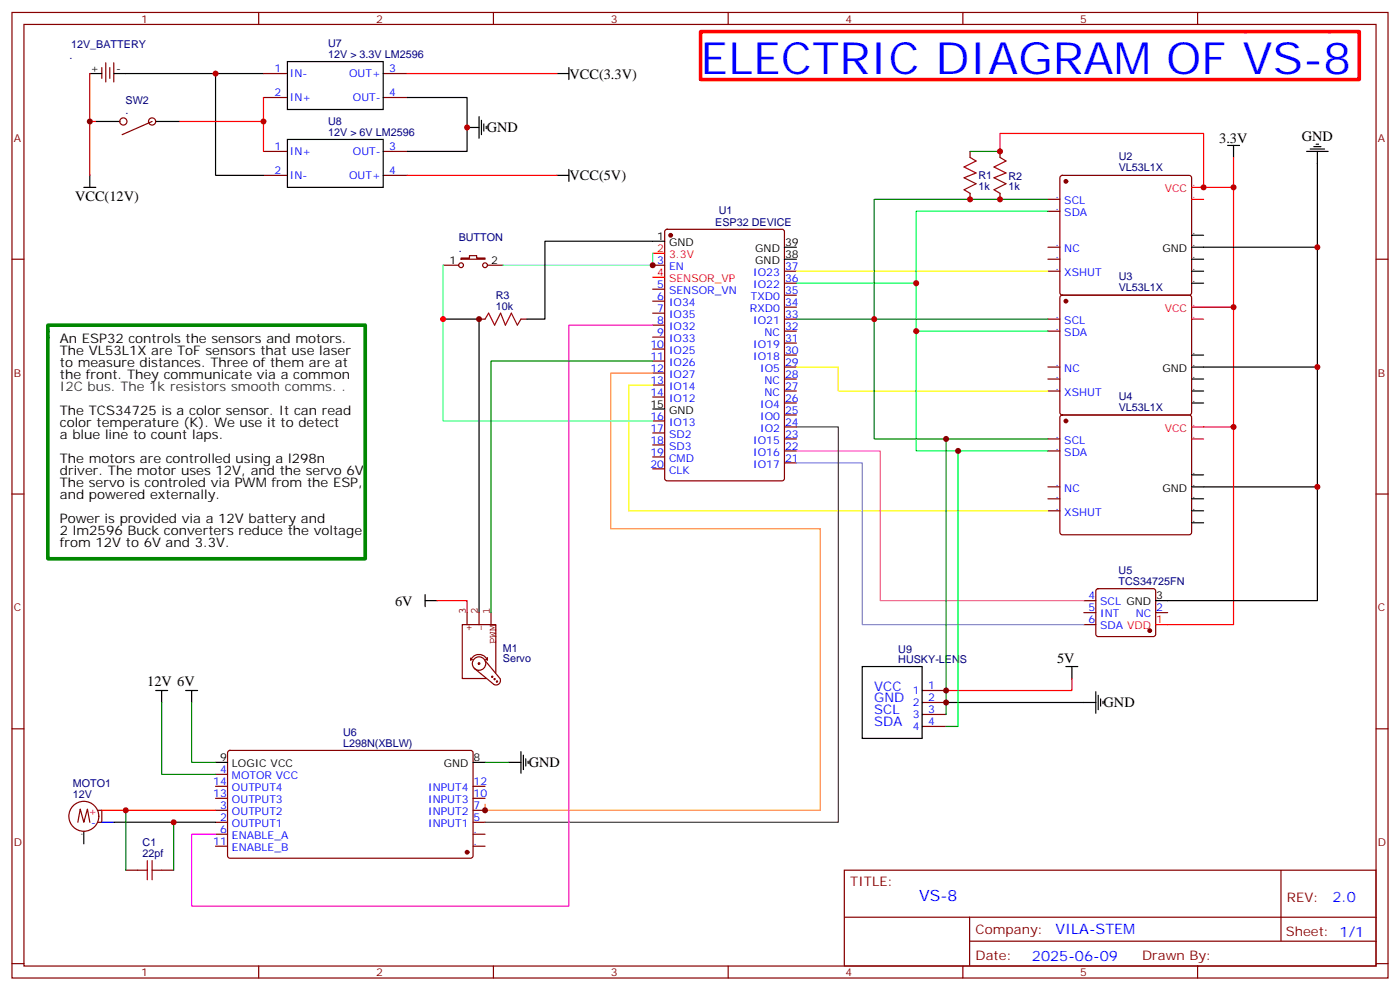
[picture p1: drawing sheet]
<svg xmlns="http://www.w3.org/2000/svg" width="412mm" height="292mm" viewBox="0 0 412 292" stroke-linecap="round" stroke-linejoin="round" font-family="sans-serif">
<g fill="none" stroke="#870000" stroke-width=".35">
<path d="M3.5 3.7h405.4v284.3h-405.4zM7.1 7.2h398.2v277.3h-398.2zM30 19.9v3.2M31.2 18.5v5.6M32.3 19.9v3.2M33.5 18.5v5.6M76.2 3.7v3.5M145.3 3.7v3.5M214.5 3.7v3.5M283.6 3.7v3.5M352.8 3.7v3.5M44.8 35.8l-8.8 3.9"/>
<path d="M77.6 21.7h7.1M77.6 28.7h7.1M112.9 21.7h7M112.9 28.7h7M77.6 44.6h7.1M77.6 51.6h7.1M112.9 44.6h7M112.9 51.6h7M285.8 44.6v1.8M285.8 56.9v1.8M294.6 44.6v1.8M294.6 56.9v1.8"/>
<path d="M308.7 58.7h3.5M312.4 51.9l.5-.3h37.4l.5 .3 .2 .5v33.8l-.2 .5-.5 .2h-37.4l-.5-.2-.2-.5v-33.8zM3.5 76.3h3.6M130.5 78.1h4.6M135.8 76h2.5v-.7h2.1v.7h2.5v.3h-7.1zM143.6 78.1h4.6M192.3 78.1h3.5M196 67.7l.5-.2h33.9l.6 .5 .1 72.9-.5 .6-34.1 .1-.7-.5v-72.9zM231.1 79.9h3.5M308.7 76.3h3.5M308.7 79.9h3.5M308.7 62.2h3.5"/>
<path d="M308.7 72.8h3.5M405.3 76.3h3.6M141.1 94h1.8M153.5 94h1.7M192.3 85.2h3.5M192.3 88.7h3.5M192.3 92.2h3.5M192.3 95.7h3.5M192.3 99.3h3.5M231.1 97.5h3.5M231.1 94h3.5M231.1 90.5h3.5"/>
<path d="M231.1 86.9h3.5M231.1 83.4h3.5M308.7 97.5h3.5M308.7 94h3.5M312.4 87.1l.5-.2h37.4l.5 .2 .2 .5v33.9l-.2 .5-.5 .2h-37.4l-.5-.2-.2-.5v-33.9zM192.3 102.8h3.5M192.3 106.3h3.5M192.3 109.9h3.5M192.3 113.4h3.5M192.3 116.9h3.5M231.1 118.7h3.5M231.1 115.1h3.5"/>
<path d="M231.1 111.6h3.5M231.1 108.1h3.5M231.1 104.6h3.5M231.1 101h3.5M308.7 115.1h3.5M308.7 111.6h3.5M308.7 108.1h3.5M192.3 124h3.5M192.3 127.5h3.5M192.3 131h3.5M192.3 134.5h3.5M192.3 138.1h3.5"/>
<path d="M231.1 136.3h3.5M231.1 132.8h3.5M231.1 129.3h3.5M231.1 125.7h3.5M231.1 122.2h3.5M308.7 132.8h3.5M308.7 129.3h3.5M312.4 122.4l.5-.2h37.4l.5 .2 .2 .5v33.9l-.2 .5-.5 .2h-37.4l-.5-.3-.2-.4v-33.9zM3.5 145.5h3.6M308.7 143.4h3.5M308.7 146.9h3.5M308.7 150.4h3.5"/>
<path d="M405.3 145.5h3.6M319.3 176.9h3.5M323 173.6l.5-.2h16.2l.5 .2 .2 .5v12.7l-.2 .5-.5 .2h-16.2l-.5-.3-.2-.4v-12.7zM319.3 180.4h3.5M319.3 183.9h3.5M340.4 180.4h3.6M3.5 214.6h3.6M271.6 203.3h7.1M271.6 206.9h7.1M271.6 210.4h7.1M271.6 213.9h7.1M405.3 214.6h3.6"/>
<path d="M28.9 238.6h1.1v3.5h-1.1M63.5 238.6h3.5M63.5 228h3.5M63.5 235.1h3.5M63.5 231.6h3.5M67.3 221.2l.4-.2h71.2l.4 .7v30.6l-.7 .4h-71.1l-.5-.7v-30.3zM139.3 238.6h3.6M139.3 235.1h3.6M139.3 231.6h3.6M22.9 242.1l.7-3.8 1.1 3.8 1.1-3.8 .7 3.8M37 256.3h3.6M47.6 256.3h3.6"/>
<path d="M63.5 249.2h3.5M63.5 242.1h3.5M63.5 245.7h3.5M139.3 249.2h3.6M139.3 242.1h3.6M139.3 245.7h3.6M248.7 256.3h156.6v28.2h-156.6zM377.3 256.3v20.9M248.7 270.1h156.5M285.6 277.2h119.6M285.6 270.1v14.1M3.5 283.8h3.6"/>
<path d="M76.2 284.5v3.5M145.3 284.5v3.5M214.5 284.5v3.5M283.6 284.5v3.5M352.8 284.5v3.5M405.3 283.8h3.6"/>
<circle cx="36.3" cy="35.8" r="1.06"/>
<circle cx="44.8" cy="35.8" r="1.06"/>
<circle cx="135.8" cy="78.1" r=".71"/>
<circle cx="142.9" cy="78.1" r=".71"/>
<circle cx="24.7" cy="240.4" r="4.4"/>
</g>
<g fill="#870000" stroke="#870000" stroke-width=".35">
<circle cx="197.6" cy="69.3" r=".53"/>
<circle cx="314" cy="53.4" r=".53"/>
<circle cx="314" cy="88.7" r=".53"/>
<circle cx="314" cy="124" r=".53"/>
<circle cx="338.7" cy="185.7" r=".53"/>
<circle cx="137.6" cy="251" r=".53"/>
</g>
<g fill="none" stroke="#000" stroke-width=".35">
<path d="M84.7 18.1h28.2v14.1h-28.2zM167.6 19.9v3.5M26.5 21.7h3.5M28.2 35.8h7.1M33.5 21.7h44.1M45.9 35.8h7M63.5 21.7v29.9h14.1M119.9 28.7h17.7v15.9h-17.7M137.6 37.5h3.5M141.1 34.4v6.3M141.8 35.4v4.3M142.5 36.5v2.1"/>
<path d="M143.2 37.2v.7M164 21.7h3.6M24.7 55.2h3.5M26.5 51.6v3.6M84.7 41.1h28.2v14.1h-28.2zM164 51.6h3.6M167.6 49.9v3.5M361.6 42.8h3.5M363.4 42.8v3.6M384.9 44.6h6.3M385.9 43.9h4.3M387 43.2h2.1"/>
<path d="M387.7 42.5h.7M388.1 44.6v28.2h-37.1M195.8 71h-35.3v23h-5.3M231.1 76.3h3.5M231.1 72.8h3.5M351 76.3h3.5M351 79.9h3.5M351 69.3h3.5M388.1 72.8v35.3h-37.1M130.5 94h10.6v86.4M351 83.4h3.5M351 118.7h3.5"/>
<path d="M351 115.1h3.5M351 111.6h3.5M351 104.6h3.5M388.1 108.1v35.3h-37.1M192.3 120.4h3.5M351 139.8h3.5M351 154h3.5M351 150.4h3.5M351 146.9h3.5M388.1 143.4v33.5h-47.7M125.2 176.9h3.6M125.2 175.1v3.5"/>
<path d="M254 196.3h17.6v21.2h-17.6zM314 196.3h3.5M315.7 196.3v3.5M45.9 203.3h3.5M47.6 203.3v3.6M54.7 203.3h3.5M56.4 203.3v3.6M278.7 206.9h44.1M322.8 203.7v6.3M323.5 204.8v4.2M324.2 205.8v2.1M324.9 206.5v.7"/>
<path d="M63.5 224.5h3.5M139.3 224.5h3.6M149.9 224.5h3.6M153.5 221.3v6.4M154.2 222.4v4.2M154.9 223.4v2.2M155.6 224.2v.7M24.7 245v3.5M33.5 242.1h30"/>
</g>
<g fill="none" stroke="#f00" stroke-width=".35">
<path d="M26.5 21.7v14.1h1.7M26.5 35.8v15.8M52.9 35.8h24.7M77.6 28.7v15.9M119.9 21.7h44.1M119.9 51.6h44.1M294.6 44.6v-5.3h59.9v15.9h8.9v-8.8M351 58.7h3.5M351 55.2h3.5M363.4 55.2v35.3h-12.4M192.3 74.6h3.5M192.3 81.6h3.5"/>
<path d="M351 94h3.5M363.4 90.5v35.2h-12.4M351 129.3h3.5M363.4 125.7v58.2h-23M128.8 176.9h8.8v3.5M315.7 199.8v3.5h-37M30 238.6h33.5"/>
</g>
<path d="M234.6 79.9h74.1M192.3 113.4h-7.1v37h123.5M234.6 108.1h12.3v7h61.8" fill="none" stroke="#ff0" stroke-width=".35"/>
<path d="M285.8 44.6h8.8M308.7 58.7h-51.2v35.3h-22.9M308.7 94h-51.2v35.3h51.2M192.3 106.3h-47.7v74.1M278.7 129.3v81.1M47.6 206.9v21.1h15.9M56.4 206.9v17.6h7.1M37 238.6v17.7M142.9 224.5h7M51.2 242.1v14.2" fill="none" stroke="#008700" stroke-width=".35"/>
<path d="M308.7 62.2h-38.8v21.2h-35.3M269.9 83.4v14.1h38.8M269.9 97.5v35.3h38.8M282.2 132.8v81.1h-3.5" fill="none" stroke="#0f0" stroke-width=".35"/>
<path d="M285.8 46.4l1.7 1-3.5 1.8 3.5 1.7-3.5 1.5 3.5 1.7-3.5 1.8 1.8 1M294.6 46.4l1.7 1-3.5 1.8 3.5 1.7-3.5 1.5 3.5 1.7-3.5 1.8 1.8 1M142.9 94l1-1.8 1.8 3.5 1.8-3.5 1.4 3.5 1.7-3.5 1.8 3.5 1.1-1.7M40.6 256.3h2.8M43.4 253.4v5.7M44.8 253.4v5.7M44.8 256.3h2.8" fill="none" stroke="#a10000" stroke-width=".35"/>
<path d="M234.6 132.8h24.7v44.1h60" fill="none" stroke="#f69" stroke-width=".35"/>
<path d="M234.6 136.3h19.4v47.6h65.3" fill="none" stroke="#69c" stroke-width=".35"/>
<path d="M30 242.1h3.5" fill="none" stroke="#00f" stroke-width=".35"/>
<path d="M234.6 125.7h12.3v116.4h-104" fill="none" stroke="#633" stroke-width=".35"/>
<path d="M192.3 109.9h-12.4v45.8h61.8v82.9h-98.8v-1.7" fill="none" stroke="#f90" stroke-width=".35"/>
<path d="M130.5 78.1v45.9h61.8M192.3 74.6v3.5h-44.1" fill="none" stroke="#0ff" stroke-width=".35"/>
<path d="M192.3 95.7h-24.7v171.1h-111.2v-21.1h7.1" fill="none" stroke="#f0f" stroke-width=".35"/>
<g fill="none" stroke="#850000" stroke-width=".35">
<path d="M137.6 180.4v3.5M138.6 193.8v.5M139.2 194.2l-.6 .1M140.9 197.4a1.98 1.98 0 0 1-1.5-3.1 1.98 1.98 0 0 1 3.4 .2 1.98 1.98 0 0 1-1.7 2.9M140.9 195.6l.2-.4 .3 .2-.3 .3M141.1 180.4v3.5M142.9 194.5l4.4 5.3a1.31 1.31 0 0 1-.3 1.5 1.31 1.31 0 0 1-1.5 .3l-5.8-4.8M143.1 194.2l.5 .1M143.6 194.3a2.68 2.68 0 0 0-2.5-1.6 2.68 2.68 0 0 0-2.5 1.6M143.6 193.6v.7M144.6 180.4v3.5M144.9 199.4l.1-.3 .2 .2-.2 .2"/>
<path d="M146 198v-14.1h-9.8v15.9h7M145.6 200.1l.1-.3 .2 .2-.2 .2M146.3 200.8l.1-.3 .2 .2-.2 .2"/>
</g>
<path d="M206.4 9.3h194v14.1h-194z" fill="none" stroke="#f00" stroke-width="1.1"/>
<path d="M14.1 95.7h93.5v68.8h-93.5z" fill="none" stroke="#008700" stroke-width="1.1"/>
<g fill="#c00">
<circle cx="269.9" cy="97.5" r=".88"/>
<circle cx="363.4" cy="55.2" r=".88"/>
<circle cx="363.4" cy="90.5" r=".88"/>
<circle cx="388.1" cy="72.8" r=".88"/>
<circle cx="388.1" cy="108.1" r=".88"/>
<circle cx="285.8" cy="58.7" r=".88"/>
<circle cx="294.6" cy="58.7" r=".88"/>
<circle cx="294.6" cy="44.6" r=".88"/>
<circle cx="354.5" cy="55.2" r=".88"/>
<circle cx="269.9" cy="83.4" r=".88"/>
<circle cx="257.5" cy="94" r=".88"/>
<circle cx="363.4" cy="125.7" r=".88"/>
<circle cx="388.1" cy="143.4" r=".88"/>
<circle cx="51.2" cy="242.1" r=".88"/>
<circle cx="37" cy="238.6" r=".88"/>
<circle cx="63.5" cy="21.7" r=".88"/>
<circle cx="77.6" cy="35.8" r=".88"/>
<circle cx="137.6" cy="37.5" r=".88"/>
</g>
<circle cx="26.5" cy="35.8" r=".88" fill="#900"/>
<circle cx="130.5" cy="94" r=".88" fill="#f00"/>
<g fill="#900">
<circle cx="278.7" cy="129.3" r=".88"/>
<circle cx="282.2" cy="132.8" r=".88"/>
<circle cx="192.3" cy="78.1" r=".88"/>
<circle cx="278.7" cy="203.3" r=".88"/>
<circle cx="278.7" cy="206.9" r=".88"/>
<circle cx="142.9" cy="238.6" r=".88"/>
<circle cx="141.1" cy="94" r=".88"/>
</g>
<text font-size="13.1" fill="#00f" x="206.4" y="21.7">ELECTRIC DIAGRAM OF VS-8</text>
<text font-size="4.6" fill="#00f" x="270.8" y="265.3">VS-8</text>
<g font-size="4.2">
<text x="167.7" y="23.1">VCC(3.3V)</text>
<text x="143.4" y="39">GND</text>
<text x="383.5" y="41.5">GND</text>
<text x="359.1" y="42.1">3.3V</text>
<text x="167.7" y="53.1">VCC(5V)</text>
<text x="22.1" y="59.1">VCC(12V)</text>
<text x="116.4" y="178.4">6V</text>
<text x="311.4" y="195.2">5V</text>
<text x="43.4" y="202.2">12V 6V</text>
<text x="325.1" y="208.3">GND</text>
<text x="155.8" y="225.9">GND</text>
</g>
<g font-size="4.2" fill="#00f">
<text x="392.5" y="265.5">2.0</text>
<text x="310.9" y="275.1">VILA-STEM</text>
<text x="304" y="282.9">2025-06-09</text>
</g>
<g font-size="3.9">
<text x="17.6" y="101">An ESP32 controls the sensors and motors.</text>
<text x="17.6" y="104.6">The VL53L1X are ToF sensors that use laser</text>
<text x="17.6" y="108.1">to measure distances. Three of them are at</text>
<text x="17.6" y="111.6">the front. They communicate via a common</text>
<text x="17.6" y="122.2">The TCS34725 is a color sensor. It can read</text>
<text x="17.6" y="125.7">color temperature (K). We use it to detect</text>
<text x="17.6" y="129.3">a blue line to count laps.</text>
<text x="17.6" y="136.3">The motors are controlled using a l298n</text>
<text x="17.6" y="139.8">driver. The motor uses 12V, and the servo 6V.</text>
<text x="17.6" y="143.4">The servo is controled via PWM from the ESP,</text>
<text x="17.6" y="146.9">and powered externally.</text>
<text x="17.6" y="154">Power is provided via a 12V battery and</text>
<text x="17.6" y="157.5">2 lm2596 Buck converters reduce the voltage</text>
<text x="17.6" y="161">from 12V to 6V and 3.3V.</text>
</g>
<text font-size="3.9" fill="#333" x="17.6" y="115.1">I2C bus. The 1k resistors smooth comms. .</text>
<g font-size="3.9" fill="#00f">
<text x="257.5" y="203.3">VCC</text>
<text x="257.5" y="206.9">GND</text>
<text x="257.5" y="210.4">SCL</text>
<text x="257.5" y="213.9">SDA</text>
</g>
<g font-size="3.9" fill="#800">
<text x="250.5" y="260.8">TITLE:</text>
<text x="379.1" y="265.5">REV:</text>
<text x="287.4" y="275">Company:</text>
<text x="378.7" y="275.7">Sheet: 1/1</text>
<text x="287.4" y="282.7">Date:</text>
<text x="336.4" y="282.8">Drawn By:</text>
</g>
<g font-size="3.2" fill="#800">
<text x="41.6" y="6.7">1</text>
<text x="110.8" y="6.7">2</text>
<text x="179.9" y="6.7">3</text>
<text x="249.1" y="6.7">4</text>
<text x="318.2" y="6.7">5</text>
<text x="4.1" y="41.8">A</text>
<text x="405.9" y="41.8">A</text>
<text x="4.1" y="110.9">B</text>
<text x="405.9" y="110.9">B</text>
<text x="4.1" y="180.1">C</text>
<text x="405.9" y="180.1">C</text>
<text x="4.1" y="249.2">D</text>
<text x="405.9" y="249.2">D</text>
<text x="41.6" y="287.5">1</text>
<text x="110.8" y="287.5">2</text>
<text x="179.9" y="287.5">3</text>
<text x="249.1" y="287.5">4</text>
<text x="318.2" y="287.5">5</text>
</g>
<g font-size="3.2" fill="#000080">
<text x="20.5" y="17.4">.</text>
<text x="20.9" y="14.3">12V_BATTERY</text>
<text x="96.7" y="17">12V &gt; 3.3V LM2596</text>
<text x="96.7" y="13.8">U7</text>
<text x="37" y="33.7">.</text>
<text x="37" y="30.5">SW2</text>
<text x="96.7" y="39.9">12V &gt; 6V LM2596</text>
<text x="96.7" y="36.8">U8</text>
<text x="329.6" y="47.2">U2</text>
<text x="288.2" y="52.9">R1</text>
<text x="297" y="52.9">R2</text>
<text x="329.6" y="50.4">VL53L1X</text>
<text x="288.2" y="55.9">1k</text>
<text x="297" y="55.9">1k</text>
<text x="211.7" y="63">U1</text>
<text x="135.1" y="71">BUTTON</text>
<text x="210.7" y="66.5">ESP32 DEVICE</text>
<text x="135.1" y="74.2">.</text>
<text x="329.6" y="82.4">U3</text>
<text x="146.1" y="88">R3</text>
<text x="329.6" y="85.7">VL53L1X</text>
<text x="146.1" y="91.2">10k</text>
<text x="329.6" y="117.7">U4</text>
<text x="329.6" y="120.9">VL53L1X</text>
<text x="329.5" y="172.3">TCS34725FN</text>
<text x="329.5" y="169.1">U5</text>
<text x="148.1" y="192">M1</text>
<text x="148.1" y="195">Servo</text>
<text x="264.6" y="195.2">HUSKY-LENS</text>
<text x="264.6" y="192.2">U9</text>
<text x="101.1" y="219.9">L298N(XBLW)</text>
<text x="101.1" y="216.7">U6</text>
<text x="21.4" y="231.8">MOTO1</text>
<text x="21.4" y="234.9">12V</text>
<text x="42" y="249.2">C1</text>
<text x="42" y="252.4">22pf</text>
</g>
<g font-size="3.2">
<text x="26.7" y="21.3">+</text>
<text x="34.2" y="21.3">-</text>
<text x="193.6" y="70.7">1</text>
<text x="351.2" y="68.9">.</text>
<text x="132.4" y="77.8">1</text>
<text x="144.6" y="77.8">2</text>
<text x="197.1" y="72.5">GND</text>
<text x="222.5" y="77.8">GND</text>
<text x="222.5" y="74.2">GND</text>
<text x="231.2" y="76">38</text>
<text x="231.2" y="72.5">39</text>
<text x="342.4" y="74.2">GND</text>
<text x="351.2" y="76">.</text>
<text x="351.2" y="72.5">.</text>
<text x="351.2" y="83">.</text>
<text x="351.2" y="79.5">.</text>
<text x="351.2" y="107.7">.</text>
<text x="351.2" y="104.2">.</text>
<text x="342.4" y="109.5">GND</text>
<text x="351.2" y="111.3">.</text>
<text x="351.2" y="118.3">.</text>
<text x="351.2" y="114.8">.</text>
<text x="191.6" y="120.1">15</text>
<text x="197.1" y="121.8">GND</text>
<text x="351.2" y="143">.</text>
<text x="351.2" y="139.5">.</text>
<text x="342.4" y="144.8">GND</text>
<text x="351.2" y="146.5">.</text>
<text x="351.2" y="153.6">.</text>
<text x="351.2" y="150.1">.</text>
<text x="340.6" y="176.5">3</text>
<text x="64.8" y="224.2">9</text>
<text x="68.3" y="225.9">LOGIC VCC</text>
<text x="130.8" y="225.9">GND</text>
<text x="139.5" y="224.2">8</text>
<text x="24.3" y="246.3" transform="rotate(-90 24.3 246.3)">.</text>
</g>
<g font-size="3.2" fill="#00f">
<text x="80.9" y="21.3">1</text>
<text x="85.4" y="22.7">IN-</text>
<text x="102.8" y="22.7">OUT+</text>
<text x="114.7" y="21.3">3</text>
<text x="80.9" y="28.4">2</text>
<text x="85.4" y="29.8">IN+</text>
<text x="104" y="29.8">OUT-</text>
<text x="114.7" y="28.4">4</text>
<text x="80.9" y="44.2">1</text>
<text x="85.4" y="45.6">IN+</text>
<text x="104" y="45.6">OUT-</text>
<text x="114.7" y="44.2">3</text>
<text x="80.9" y="51.3">2</text>
<text x="85.4" y="52.7">IN-</text>
<text x="102.8" y="52.7">OUT+</text>
<text x="114.7" y="51.3">4</text>
<text x="310.9" y="58.3">.</text>
<text x="310.9" y="61.9">.</text>
<text x="313.5" y="60.1">SCL</text>
<text x="313.5" y="63.6">SDA</text>
<text x="193.6" y="77.8">3</text>
<text x="310.9" y="72.5">.</text>
<text x="310.9" y="76">.</text>
<text x="313.5" y="74.2">NC</text>
<text x="197.1" y="79.5">EN</text>
<text x="221.9" y="81.3">IO23</text>
<text x="231.2" y="83">36</text>
<text x="231.2" y="79.5">37</text>
<text x="310.9" y="79.5">.</text>
<text x="313.5" y="81.3">XSHUT</text>
<text x="193.6" y="84.8">5</text>
<text x="193.6" y="88.3">6</text>
<text x="197.1" y="86.6">SENSOR_VN</text>
<text x="221.2" y="88.3">TXD0</text>
<text x="221.9" y="84.8">IO22</text>
<text x="231.2" y="86.6">35</text>
<text x="193.6" y="91.9">7</text>
<text x="193.6" y="95.4">8</text>
<text x="197.1" y="90.1">IO34</text>
<text x="197.1" y="93.6">IO35</text>
<text x="220.9" y="91.9">RXD0</text>
<text x="221.9" y="95.4">IO21</text>
<text x="231.2" y="93.6">33</text>
<text x="231.2" y="90.1">34</text>
<text x="310.9" y="93.6">.</text>
<text x="313.5" y="95.4">SCL</text>
<text x="193.6" y="98.9">9</text>
<text x="197.1" y="97.2">IO32</text>
<text x="197.1" y="100.7">IO33</text>
<text x="225.2" y="98.9">NC</text>
<text x="231.2" y="100.7">31</text>
<text x="231.2" y="97.2">32</text>
<text x="310.9" y="97.2">.</text>
<text x="313.5" y="98.9">SDA</text>
<text x="191.6" y="102.4">10</text>
<text x="191.6" y="106">11</text>
<text x="197.1" y="104.2">IO25</text>
<text x="197.1" y="107.7">IO26</text>
<text x="221.9" y="106">IO18</text>
<text x="221.9" y="102.4">IO19</text>
<text x="231.2" y="107.7">29</text>
<text x="231.2" y="104.2">30</text>
<text x="310.9" y="107.7">.</text>
<text x="191.6" y="109.5">12</text>
<text x="191.6" y="113">13</text>
<text x="197.1" y="111.3">IO27</text>
<text x="223.9" y="109.5">IO5</text>
<text x="225.2" y="113">NC</text>
<text x="231.2" y="111.3">28</text>
<text x="310.9" y="111.3">.</text>
<text x="313.5" y="109.5">NC</text>
<text x="191.6" y="116.6">14</text>
<text x="197.1" y="114.8">IO14</text>
<text x="197.1" y="118.3">IO12</text>
<text x="225.2" y="116.6">NC</text>
<text x="231.2" y="118.3">26</text>
<text x="231.2" y="114.8">27</text>
<text x="310.9" y="114.8">.</text>
<text x="313.5" y="116.6">XSHUT</text>
<text x="191.6" y="123.6">16</text>
<text x="197.1" y="125.4">IO13</text>
<text x="223.9" y="123.6">IO0</text>
<text x="223.9" y="120.1">IO4</text>
<text x="231.2" y="125.4">24</text>
<text x="231.2" y="121.8">25</text>
<text x="191.6" y="127.1">17</text>
<text x="191.6" y="130.7">18</text>
<text x="197.1" y="128.9">SD2</text>
<text x="221.9" y="130.7">IO15</text>
<text x="223.9" y="127.1">IO2</text>
<text x="231.2" y="128.9">23</text>
<text x="310.9" y="128.9">.</text>
<text x="313.5" y="130.7">SCL</text>
<text x="191.6" y="134.2">19</text>
<text x="191.6" y="137.7">20</text>
<text x="197.1" y="132.4">SD3</text>
<text x="197.1" y="136">CMD</text>
<text x="221.9" y="137.7">IO17</text>
<text x="221.9" y="134.2">IO16</text>
<text x="231.2" y="136">21</text>
<text x="231.2" y="132.4">22</text>
<text x="310.9" y="132.4">.</text>
<text x="313.5" y="134.2">SDA</text>
<text x="197.1" y="139.5">CLK</text>
<text x="310.9" y="143">.</text>
<text x="310.9" y="146.5">.</text>
<text x="313.5" y="144.8">NC</text>
<text x="310.9" y="150.1">.</text>
<text x="313.5" y="151.8">XSHUT</text>
<text x="320.6" y="176.5">4</text>
<text x="324.1" y="178.3">SCL GND</text>
<text x="320.6" y="180.1">5</text>
<text x="320.6" y="183.6">6</text>
<text x="324.1" y="181.8">INT</text>
<text x="324.1" y="185.3">SDA VDD</text>
<text x="334.5" y="181.8">NC</text>
<text x="340.6" y="180.1">2</text>
<text x="273.4" y="203">1</text>
<text x="268.9" y="204.4">1</text>
<text x="268.9" y="207.9">2</text>
<text x="273.4" y="206.5">2</text>
<text x="268.9" y="211.5">3</text>
<text x="268.9" y="215">4</text>
<text x="273.4" y="210">3</text>
<text x="273.4" y="213.6">4</text>
<text x="64.8" y="227.7">4</text>
<text x="62.8" y="231.2">14</text>
<text x="68.3" y="229.4">MOTOR VCC</text>
<text x="68.3" y="233">OUTPUT4</text>
<text x="126.1" y="233">INPUT4</text>
<text x="139.5" y="231.2">12</text>
<text x="62.8" y="234.7">13</text>
<text x="64.8" y="238.3">3</text>
<text x="68.3" y="236.5">OUTPUT3</text>
<text x="126.1" y="236.5">INPUT3</text>
<text x="139.5" y="238.3">7</text>
<text x="139.5" y="234.7">10</text>
<text x="26.9" y="243.2">-</text>
<text x="64.8" y="241.8">2</text>
<text x="64.8" y="245.3">6</text>
<text x="68.3" y="243.6">OUTPUT1</text>
<text x="68.3" y="240">OUTPUT2</text>
<text x="126.1" y="243.6">INPUT1</text>
<text x="126.1" y="240">INPUT2</text>
<text x="139.5" y="241.8">5</text>
<text x="139.5" y="245.3">.</text>
<text x="62.8" y="248.8">11</text>
<text x="68.3" y="247.1">ENABLE_A</text>
<text x="68.3" y="250.6">ENABLE_B</text>
<text x="139.5" y="248.8">.</text>
</g>
<g font-size="3.2" fill="#f00">
<text x="343.1" y="56.6">VCC</text>
<text x="351.2" y="58.3">.</text>
<text x="351.2" y="54.8">.</text>
<text x="193.6" y="74.2">2</text>
<text x="197.1" y="76">3.3V</text>
<text x="193.6" y="81.3">4</text>
<text x="197.1" y="83">SENSOR_VP</text>
<text x="343.1" y="91.9">VCC</text>
<text x="351.2" y="93.6">.</text>
<text x="351.2" y="90.1">.</text>
<text x="351.2" y="125.4">.</text>
<text x="343.1" y="127.1">VCC</text>
<text x="351.2" y="128.9">.</text>
<text x="340.6" y="183.6">1</text>
<text x="26.1" y="240">+</text>
</g>
<g font-size="3.2" fill="#840000">
<text x="137.2" y="180.8" transform="rotate(-90 137.2 180.8)">3</text>
<text x="139.1" y="185.9" transform="rotate(-90 139.1 185.9)">+</text>
<text x="140.8" y="180.8" transform="rotate(-90 140.8 180.8)">2</text>
<text x="142.6" y="185.9" transform="rotate(-90 142.6 185.9)">-</text>
<text x="144.3" y="180.8" transform="rotate(-90 144.3 180.8)">1</text>
<text x="146.1" y="189.7" transform="rotate(-90 146.1 189.7)">PWM</text>
</g>
</svg>
